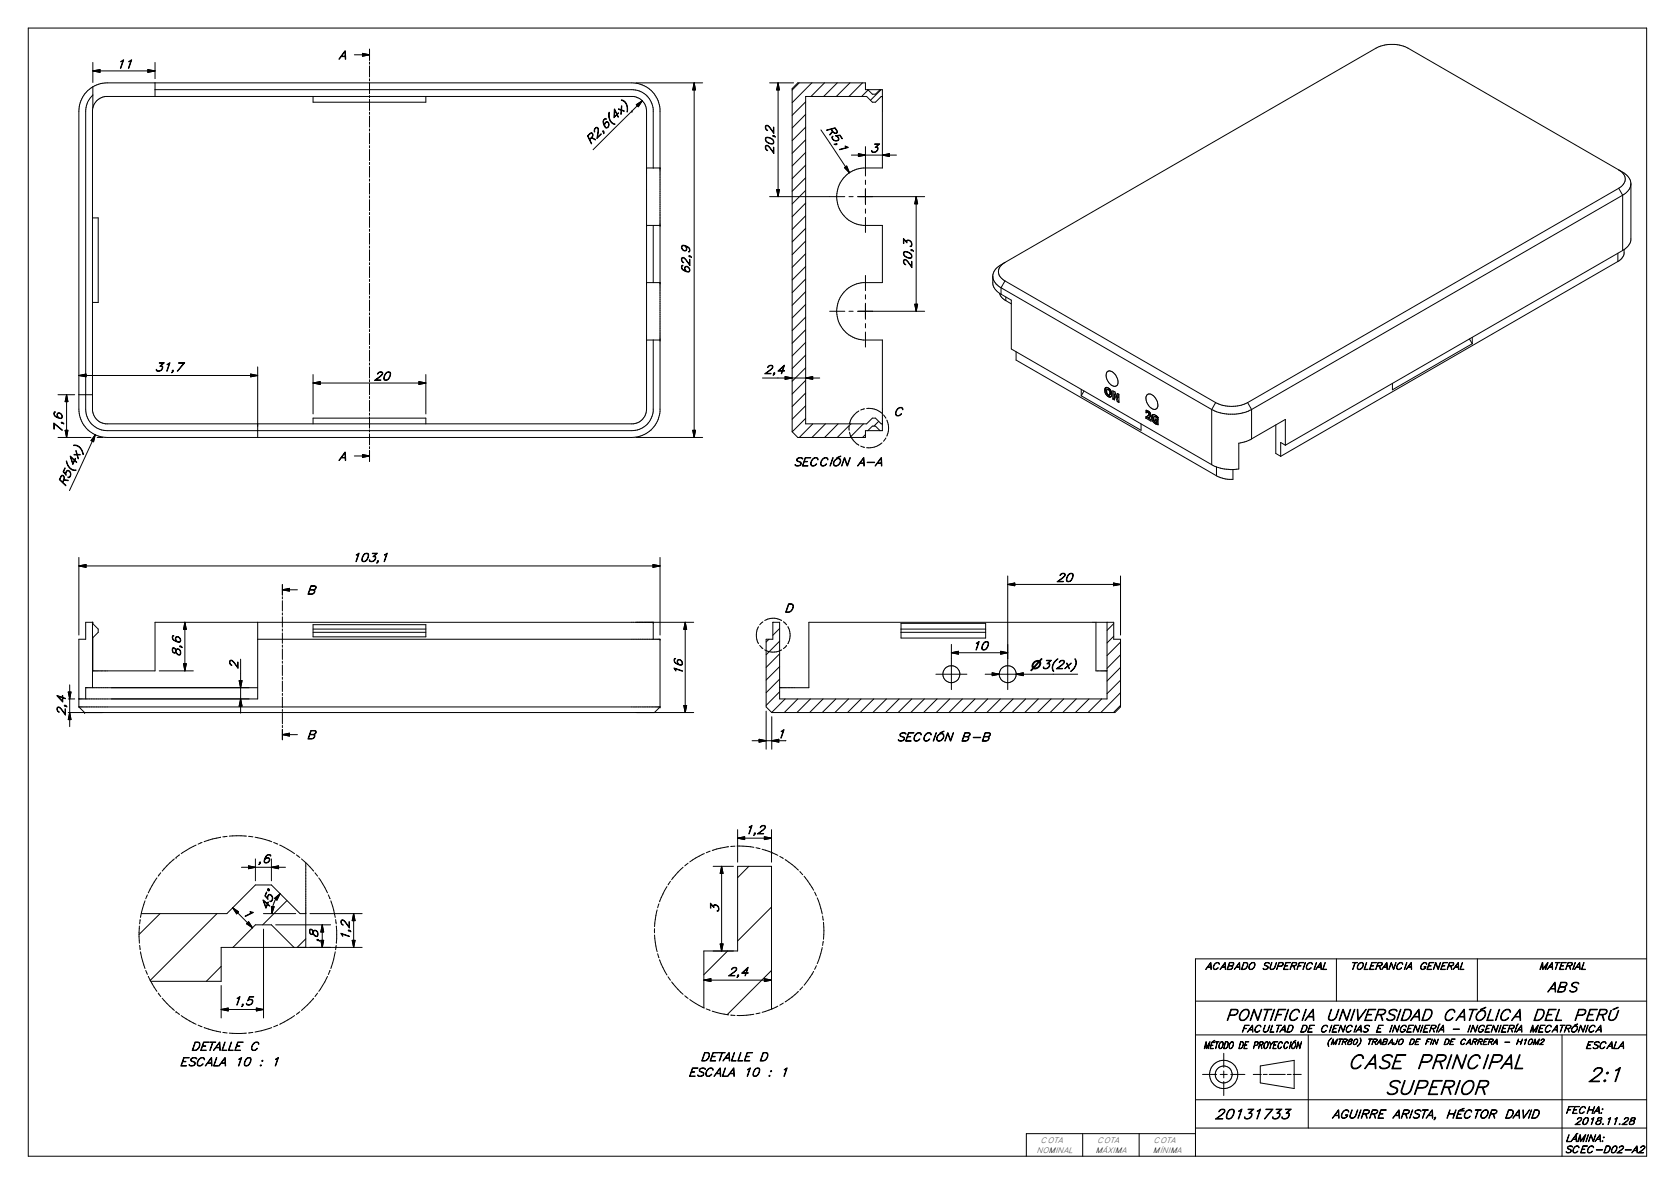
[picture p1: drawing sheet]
<svg xmlns="http://www.w3.org/2000/svg" width="594mm" height="420mm" viewBox="0 0 594 420" stroke-linecap="round" stroke-linejoin="round" font-family="sans-serif">
<g fill="none" stroke="#000" stroke-width=".35">
<path d="M10 9.9h574v400.1h-574zM125.7 19.4h5.4M128.6 18.9l2.5 .5-2.5 .5zM131.1 17.4v4M31.2 32.1a10.3 10.3 0 0 1 6.8-2.7h186.1a10 10 0 0 1 10 9.3v107.1a10 10 0 0 1-10 9.3h-186.1a10 10 0 0 1-10-10v-105.7a10.2 10.2 0 0 1 3.2-7.3zM32.9 25.1l2.6-.4v1zM32.9 22.1v7.2M32.9 30.8v7.3M32.9 33.7a7.8 7.8 0 0 0-2.5 5.7v105.7a7.6 7.6 0 0 0 7.6 7.6h186.1a7.6 7.6 0 0 0 7.6-6.9v-25.2M32.9 25.1h22.1M34.2 35.8l1.3-1 2-.6h187.2a5.3 5.3 0 0 1 4.6 5.2v105.7a5.2 5.2 0 0 1-4.6 5.2h-187.2a5.3 5.3 0 0 1-4.7-4.7v-106.6l.5-1.9zM52.4 24.7l2.6 .4-2.6 .6z"/>
<path d="M55 22.1v5.8M55 29.4v4.8M55 31.8h169.1a7.6 7.6 0 0 1 7.6 6.9v20.9M111 34.2v2h40v-2M131.1 22v.8M131.1 23.4v3.9M131.1 27.9v.8M131.1 29.3v3.9M131.1 33.9v.7M131.1 35.2v4M131.1 39.8v.8M225.6 29.4h23.6"/>
<path d="M225.7 37.1l2.1-1.4-1.4 2.1zM227.8 35.7l-17.5 17.4M246.2 29.4l.5 2.5h-1zM246.2 29.4v125.7M273 29.4h8.5M276 29.4l.4 2.5h-.9zM276 29.4v40.3M282.9 29.4h24.1v2.4h6v27.8h-6.9a10.2 10.2 0 0 0-9.4 10.1 10.2 10.2 0 0 0 9.4 10.2h6.9v20.3h-6.9a10.2 10.2 0 0 0-9.4 10.2 10.2 10.2 0 0 0 9.4 10.2h6.9v32.1h-6v2.4h-24.1l-1.9-2v-121.7zM283.5 29.4l-2.5 2.5M285.7 36.1l-4.7 4.8M287.9 29.4l-6.9 7M292.4 29.4l-4.8 4.8"/>
<path d="M297 29.4l-4.9 4.8M301.4 29.4l-4.8 4.8M305.9 29.4l-4.8 4.8M307.8 31.8l1.6 1.6h1.1l1.6-1.6M307.9 31.9l-2.3 2.3M312.5 31.8l-3.8 3.8M313 34.2h-.5l-2 2h-1.1l-2-2h-21.7v116.1h21.7l2-2h1.1l2 2h.5M131.1 41.1v4M131.1 45.7v.8M131.1 47.1v3.9M131.1 51.6v.8M131.1 53v3.9"/>
<path d="M131.1 57.6v.7M131.1 59v3.9M229.3 59.6h4.8M285.7 58.5l-4.7 4.8M285.7 54.1l-4.7 4.7M285.7 49.6l-4.7 4.8M285.7 45.1l-4.7 4.8M285.7 40.6l-4.7 4.8M291.2 46.1l10.1 15.2M299.5 59.4l.8-.5 1 2.4zM302 55h16M304.5 54.5l2.5 .5-2.5 .5z"/>
<path d="M307 52v10.4M313 55l2.5-.5v1zM32.8 77.3h2v29.9h-2M131.1 63.5v.8M131.1 64.9v3.9M131.1 69.4v.8M131.1 70.8v3.9M131.1 75.4v.7M131.1 76.8v3.8M229.3 79.9h4.8M231.7 79.9v20.3M273 69.7h26.6"/>
<path d="M275.5 67.2h.9l-.4 2.5zM285.7 76.5l-4.7 4.8M285.7 72l-4.7 4.8M285.7 67.5l-4.7 4.8M285.7 63l-4.7 4.8M301.1 69.7h1.5M304.1 69.7h23.8M307 63.9v1.5M307 66.9v5.7M307 74.1v1.5M307 77.1v5.3M324.9 69.7l.6 2.6h-1.1z"/>
<path d="M324.9 69.7v40.7M574.1 66.8l1.4 2.4M574.1 66.8l-131.6 75.9M574.1 60.2a3.4 3.4 0 0 1 2.3 3.3 3.4 3.4 0 0 1-2.3 3.3M575.5 69.2l-131.6 76M575.5 69.2v19.6M578.4 65.3a4.9 4.9 0 0 1-2.9 3.9M131.1 81.3v.7M131.1 82.7v3.9M131.1 87.2v.8M131.1 88.6v3.9M131.1 93.1v.8"/>
<path d="M131.1 94.5v3.9M131.1 99.1v.7M285.7 98.9l-4.7 4.9M285.7 94.5l-4.7 4.8M285.7 90l-4.7 4.8M285.7 85.5l-4.7 4.8M285.7 81l-4.7 4.8M307 97.7v5.3M352.1 98.2a5.3 5.3 0 0 0 2.9 3.8M356.4 93a7.7 7.7 0 0 0-3.9 3.4l-.4 1.3v3a5 5 0 0 0 2.4 3.3M356.4 99.6l-1.4 2.4M356.4 93a3.5 3.5 0 0 0-2.3 3.3 3.5 3.5 0 0 0 2.3 3.3"/>
<path d="M356.4 99.6l74.8 43.1M573.8 92.7l-119.6 69.1M573.8 89.8v2.9M575.5 88.8l-119.6 69.1M576 88.5l1.5-1.4 .9-2v-20.2a5.3 5.3 0 0 0-2.9-3.9l-76.1-43.9a12.7 12.7 0 0 0-11.3 0l-131.7 75.9M576 88.5l-.5 .3M576 88.5a3.4 3.4 0 0 1-.7 3l-1.5 1.2M131.1 100.5v3.9M131.1 105v.7M131.1 106.4v3.9M131.1 110.9v.8M131.1 112.3v3.9"/>
<path d="M131.1 116.8v.8M131.1 118.2v4M229.3 100.2h4.8M285.7 116.9l-4.7 4.8M285.7 112.4l-4.7 4.8M285.7 107.9l-4.7 4.8M285.7 103.4l-4.7 4.8M294.3 110.4h5.3M301.1 110.4h1.5M304.1 110.4h23.8M307 104.5v1.5M307 107.5v5.7"/>
<path d="M307 114.7v1.5M307 117.7v5.4M324.4 107.9h1.1l-.6 2.5zM354.5 104l4.2 2.4v17.3l71.1 41.1M354.5 104l.8 1.4 1.4 1.2M355 102l74.8 43.2M355 102v2.3M356.7 105.3v1.3M356.7 106.6l2 1.1M522.2 119.6v2.3M20.6 140h5.9M23.6 140l.5 2.4h-1z"/>
<path d="M23.6 140v15.1M28 133.1l2.5-.5v1zM28 140h4.8M28 133.1h63.4M88.9 132.6l2.5 .5-2.5 .5zM91.4 130.1v25M111 135.8l2.6-.5v1zM111 132.8v14M111 135.8h40M131.1 122.8v.7M131.1 124.2v3.9M131.1 128.7v.8"/>
<path d="M131.1 130.1v3.9M131.1 134.6v.8M131.1 136v4M148.6 135.3l2.4 .5-2.4 .5zM151 132.8v14M229.3 120.6h4.8M270.4 134h20.3M278.5 133.5l2.5 .5-2.5 .5zM285.7 134l2.5-.5v1zM285.7 139.4l-4.7 4.7M285.7 134.9l-4.7 4.8M285.7 130.4l-4.7 4.8"/>
<path d="M285.7 125.9l-4.7 4.8M285.7 121.4l-4.7 4.8M360.4 124.7v3l71.1 41M383.5 138v2.3M384.5 138.6l-1 1.7M392.2 138.2l-.4 .1M392.3 137.4l1.1 .3 .6 .8 .3 .9-.2 1.2M392.3 137.4a2.14 2.14 0 0 0 .8 3.2M392.4 137.4l-.1 1.5 .4 .8M392.6 132a1.8 1.8 0 0 1 2.8 .7 3.3 3.3 0 0 1 .6 4.1 2.77 2.77 0 0 1-3.4-2.2l-.3-1.5zM392.7 138.1h.4M392.7 138.1l-.2 1 .4 .9"/>
<path d="M392.8 139.9l.6 .5M393 140l.4 .1M393.1 138.1l.4 .5M393.4 137.9l.3 .2M393.4 137.9l-.3 .2M393.4 137.9l-.7 .1M393.5 138.6l.3-.3 .1 .3-.1 1.3M393.5 138.6v1.5M393.8 138.2l.1 .1M393.8 139.9h.1M393.8 139.9l-.4 .2M393.8 139.9l-.3 .2"/>
<path d="M394 139.2l-.3 .2M395 138.7v2.6M395.3 139.8v2l-.6-.3M395.3 139.8l.3-.2 1 2.6M395.3 139.8l1 2.6M396.7 139.7v1.3l-.4 .1M521.2 120.2l1 1.7M522.2 121.9l-28.3 16.3v-2.3M20.6 155.1h11.7M23.1 152.6h1l-.5 2.5zM33.8 154.2l-.6 2.4-.9-.4zM33.8 154.2l-9.2 19.7"/>
<path d="M34.5 155.1h2M111 150.3v-2h40v2M131.1 140.6v.7M131.1 141.9v3.9M131.1 146.5v.7M131.1 147.9v3.9M131.1 152.4v.8M131.1 153.8v3.9M131.1 158.4v.7M131.1 159.7v3.9M225.6 155.1h23.6M245.7 152.6h1l-.5 2.5z"/>
<path d="M285.7 148.3l-4.7 4.8M285.7 143.8l-4.7 4.8M288.3 150.3l-4.8 4.8M292.8 150.3l-4.8 4.8M297.3 150.3l-4.8 4.8M301.2 151v1.5M301.3 153.2a7.2 7.2 0 0 0 3.3 4.7M301.8 150.3l-4.8 4.8M304.6 145.7a7.2 7.2 0 0 0-3.3 4.6M305.3 158.2l1.4 .4M306.2 150.3l-4.8 4.8M306.7 144.9l-1.4 .5"/>
<path d="M307 154.1l-1.1 1M307.4 144.8a7.2 7.2 0 0 1 5.4 1.8M307.8 152.7l1.6-1.6h1.1l1.6 1.6M311.7 149.4l-1.7 1.7M312.8 157a7 7 0 0 1-5.4 1.7M313 152.6l-.2 .1M313.3 147.1l.9 1.2M314.2 155.3l-.9 1.2M314.5 148.9a6.7 6.7 0 0 1 0 5.7M383.5 140.3l21.2 12.3v-2.3M393.4 140.4l-.3 .2M393.4 140.4l.7 .2"/>
<path d="M393.5 140.1h-.1M394.1 140.6l-.4 .2-.6-.2M395 141.3l-.3 .2M395 141.3l.3 .1M396.3 141.1v-1.6l.6 .3v2.9l-.6-.3M396.3 141.1l-.8-2.1-.8-.4v2.9M396.6 142.2l-.3 .2M396.6 142.2l.3 .1M406.5 146.1h.1M406.6 145.5h.1M406.7 140.1a2.21 2.21 0 0 1 3.3 1.4 2.61 2.61 0 0 1-.1 3.6 3.7 3.7 0 0 1-3.2-5zM406.7 146.1h-.2"/>
<path d="M406.7 146.1l.4 .1M406.7 148l-.3 .3M406.7 147.6v.4M406.7 148l1.6 .9M406.8 145.5l.2 .1a1.46 1.46 0 0 1 .9 2.2M406.8 145.5h-.3v.6M406.8 145.9l-.3 .2M406.8 145.5v.4M406.8 145.9l.7 .1M406.9 145.9l-.4 .2M407.1 145.9l-.4 .2M407.1 146.2l.4 .5-.1 .5"/>
<path d="M407.2 148.1l1.1 .7v.6l-1.9-1.1M407.3 147.3l-.9 .4v.6M407.4 147.2l-.1 .1M407.5 146l-.4 .2M407.5 146l.4 .7M407.5 147.2l-.1 .1M407.5 147.2l-.4 .3M407.5 148l-.3 .1M407.8 147.8l-.3 .2M407.9 146.7l-.4 .2M407.9 146.7l-.4 .5M407.9 147.8l-.4 .2"/>
<path d="M408.5 148l.3 1.3 1 1M408.8 147.8l.2 1 .7 1M408.8 147.8l-.3 .2M409 147l.7 .2a1.57 1.57 0 0 1 1.1 1.5M409 147l-.4 .4-.1 .6M409 147l-.2 .8M409.4 147.7a1.51 1.51 0 0 0 .4 2M409.4 147.7l.5 .1M409.7 149.1v-.6l1.1 .6v1.5l-1-.3M409.7 149.1l.5 .3M409.7 149.8l.5 .3M409.8 149.7l.4 .2"/>
<path d="M409.9 147.8l.8 .9M410 148.8l-.3 .3M410 148.7v.1M410 148.8l.5 .3M410.2 149.4v.5M410.2 150.1l-.4 .2M410.2 150.1l.6 .2M410.2 147.6l-.3 .2M410.4 147.7l-.6-.2-.4 .2M410.5 150.5h.1M410.5 149.1l-.3 .3M410.5 149.1v.6l-.3 .2"/>
<path d="M410.5 147.8l.2 .3M410.7 148.7h.1M410.7 148.1h.1M410.7 148.1l-.3 .2M410.8 148.6l-.1 .1M429.8 145.2a14.1 14.1 0 0 0 5.9 1.7 15.4 15.4 0 0 0 8.2-1.7M429.8 145.2v19.6M431.2 142.7l-1.4 2.5M431.2 142.7a12.6 12.6 0 0 0 11.3 0M442.5 142.7l1.4 2.5M443.9 155.6l-1.7 .9-2.8 .6v9.2a15.5 15.5 0 0 1-9.6-1.5M443.9 145.2v10.4"/>
<path d="M443.9 155.6l12-6.9v9.2M452.5 150.7v10.1l1.7 1M455.9 157.9l-1.7-1v4.9M125.7 161.7h5.4M128.6 161.2l2.5 .5-2.5 .5zM431.5 165.6v3.1M437.3 166.5v3.5a10.9 10.9 0 0 1-5.8-1.3M28 197.7v27.5M234.1 197.7v27.5M28 200.7l2.5-.5v1zM28 200.7h206.1M100.2 209.1l2.5-.5v1z"/>
<path d="M100.2 207.3v3.7M100.2 211.6v.7M100.2 213v3.7M100.2 217.3v.8M100.2 218.7v3.7M100.2 209.1h5.3M231.6 200.2l2.5 .5-2.5 .5zM357.4 207.2l2.5-.5v1zM357.4 207.2h40M357.4 204.2v40.3M394.9 206.7l2.5 .5-2.5 .5zM397.4 204.2v21"/>
<path d="M32.8 221l2 2.1v1.1l-2 2M32.8 220.6v23.2M32.9 221.2v-.6h-2.5v6.1h-2.4v24M56.5 237.9h12.1M65.1 235.3h1l-.5 2.6zM65.6 220.6l.5 2.5h-1zM65.6 220.6v17.3M85.3 233.7v19.2M91.4 226.7h142.7v24M91.4 220.6v27.2h-63.4M100.2 223v.8M100.2 224.4v3.7"/>
<path d="M100.2 228.7v.8M100.2 230.1v3.7M100.2 234.4v.8M100.2 235.8v3.7M111 221.5h40v4.3h-40zM111 223.1h40M111 224.2h40M231.7 220.6v6.1M243 220.6l.5 2.5h-1zM243 220.6v32M246 220.6h-191v17.3h-22.1v-11.8M269 222.2a6.3 6.3 0 0 0 0 6"/>
<path d="M269.4 228.9l1.2 1.1M270.6 220.5l-1.2 1M271.2 220a5.9 5.9 0 0 1 6 0M271.2 230.4a6 6 0 0 0 6 0M272.7 226.7l-1 .9M274.2 220.6l-.1 .2M276.5 236.3l-4.8 4.8M276.5 231.8l-4.8 4.8M276.5 227.3l-4.8 4.9M276.5 222.8l-2.4 2.5M277.9 220.5l1.1 1M279 228.9l-1.1 1.1"/>
<path d="M279.4 222.2a6 6 0 0 1 0 6M319.6 223.1h30M319.6 224.2h30M319.6 221h30v5.2h-30zM331.9 239.1h11M337.4 231.4l2.5-.5v1zM337.4 231.4h20M337.4 228.5v16M349.4 239.1h32.8M351.9 238.5l2.5 .6-2.5 .5zM354.9 230.9l2.5 .5-2.5 .5zM360.4 239.1l2.5-.6v1.1z"/>
<path d="M388.7 220.6v17.3h3.9M392.6 220.6v27.2h-116.1v-27.2h-2.4v6.1h-2.4v24l2 1.9M395 225.6l-2.4 2.4M395 221.1l-2.4 2.4M397.4 236.6l-4.8 4.9M397.4 232.2l-4.8 4.8M397.4 227.7l-4.8 4.8M24.2 245.4h1l-.5 2.4zM24.2 252.6h221.8M24.2 247.8h2.3M24.7 252.6l.5 2.5h-1zM24.7 242.8v14.8"/>
<path d="M28 250.7h206.1M28 250.7l2 1.9M84.8 241.3h1l-.5 2.5zM85.3 247.8l.5 2.6h-1zM91.4 243.8h-61v4M100.2 240.1v.8M100.2 241.5v3.7M100.2 245.8v.8M100.2 247.2v3.7M100.2 251.5v.8M100.2 252.9v3.7M100.2 257.2v.8"/>
<path d="M100.2 258.6v3.7M234.1 250.7l-2 1.9M242.5 250.1h1l-.5 2.5zM271.7 252.1v13.5M273.7 254.1v11.5M276.5 245.3l-4.8 4.8M276.5 240.8l-4.8 4.8M276.5 243.8h10.4v-23.2h108.1v6.1h2.4v24l-2 1.9h-121.7M278.5 247.8l-4.8 4.8M282.9 247.8l-4.7 4.8M287.4 247.8l-4.7 4.8M291.9 247.8l-4.8 4.8"/>
<path d="M296.5 247.8l-4.9 4.8M300.9 247.8l-4.8 4.8M305.4 247.8l-4.8 4.8M309.9 247.8l-4.8 4.8M314.4 247.8l-4.8 4.8M318.9 247.8l-4.8 4.8M323.4 247.8l-4.8 4.8M327.9 247.8l-4.9 4.8M332.4 247.8l-4.8 4.8M336.8 247.8l-4.7 4.8M341.3 247.8l-4.8 4.8M345.8 247.8l-4.8 4.8"/>
<path d="M350.3 247.8l-4.8 4.8M354.8 247.8l-4.8 4.8M359.3 247.8l-4.8 4.8M363.8 247.8l-4.8 4.8M368.3 247.8l-4.8 4.8M372.8 247.8l-4.8 4.8M377.3 247.8l-4.9 4.8M381.7 247.8l-4.8 4.8M386.2 247.8l-4.8 4.8M390.7 247.8l-4.8 4.8M397.4 250.1l-2.5 2.5M397.4 245.6l-7 7"/>
<path d="M397.4 241.2l-4.8 4.8M100.2 260.5l2.5-.5v1zM100.2 260.5h5.3M266.7 262.6h12M269.2 262.1l2.5 .5-2.5 .5zM273.7 262.6l2.5-.5v1zM69.5 299.6l-5.2 3.1M71.7 298.7l-1.4 .6M78.3 296.8l-5.9 1.6M80.6 296.5l-1.6 .2M81.3 296.5h6.1M88.2 296.5l1.5 .2"/>
<path d="M90.5 296.8l5.9 1.6M97.1 298.7l1.4 .6M99.2 299.6l5.3 3.1M261.4 300l6 .4M261.6 297.2l2.5-.5v1zM261.6 294.2v11.5M261.6 297.2h12M271.1 296.7l2.5 .5-2.5 .5zM273.6 294.2v11.5M51.4 319.4l-1.6 5.9M52.3 317.3l-.6 1.4M52.6 316.5v.1"/>
<path d="M55.7 311.3l-3.1 5.2M57 309.5l-.9 1.1M61.8 304.5l-4.3 4.4M63.6 303.1l-1.2 .9M85.6 307.5h15.7M88.1 307l2.5 .5-2.5 .5zM90.6 304.5v7.8M96.3 307.5l2.5-.5v1zM96.3 304.5v7.8M97.4 318.5l1.9-1.6-1.1 2.3zM99.3 316.9a9.9 9.9 0 0 0-2.9 7M101.8 319.3l-8.6 8.6"/>
<path d="M105.1 303.1l1.2 .9M106.9 304.5l4.3 4.4M108.5 305.9v30M111.7 309.5l.9 1.1M113.1 311.3l3.1 5.3M116.5 317.3l.5 1.4M117.3 319.4l1.6 5.9M236.6 314.4l-2.7 5.3M237.8 312.5l-.9 1.2M242.3 307.5l-4.1 4.4M244 306.1l-1.1 .9M249.8 302.6l-5.2 3"/>
<path d="M251.9 301.8l-1.4 .5M252.9 307.2h7.2M255.9 307.2l.5 2.5h-1zM255.9 307.2v30M258.4 300.2l-5.8 1.3M260.7 300l-1.5 .1M265.6 307.2l-4 4M268.1 300.6l1.5 .3M270.3 301.1l5.6 2.2M276.6 303.7l1.2 .7M278.5 304.8l4.7 3.7M283.7 309l1 1.1"/>
<path d="M285.2 310.7l3.4 4.9M288.9 316.3l.7 1.4M289.8 318.3l1.8 5.8M49.4 328.3v6.1M49.5 335.2l.2 1.5M49.7 326.1l-.2 1.5M49.8 337.5l1.6 5.9M50.1 323.9h30.4l10.1-10.1h5.7l10.1 10.1h2.1M56.8 323.9l-7.5 7.4M77 323.9l-23.7 23.7M82.5 321.9l2.1 1.4-.7 .7zM82.5 321.9l7.1 7.1"/>
<path d="M82.6 335.9l8-8h5.7l8 8M87.5 327.5l.7-.7 1.4 2.2zM88.2 326.8l1.4 2.2-2.1-1.5zM93.4 323.9h11.5M93.5 329.4v31.5M96.3 321.4l.9 .1-.8 2.4zM97.8 327.9h19.5M108.5 332.9l-3.1 3M109.9 323.9h18.5M113.8 333.4h1l-.5 2.5zM114.3 327.9l.5 2.6h-1zM114.3 327.9v8"/>
<path d="M118.9 337.5l-1.6 5.9M119 326.1l.2 1.5M119.2 335.2l-.2 1.5M119.3 328.3v6.1M124.9 333.4h1l-.5 2.5zM125.4 323.9l.5 2.5h-1zM125.4 323.9v12M128.4 335.9h-50v12h-24.9M232.1 329.3v1.5M232.1 331.5l1 5.9M233.1 322.6l-1 5.9M233.2 338.2l.5 1.4"/>
<path d="M233.7 320.5l-.5 1.4M255.4 334.7h1l-.5 2.5zM258.1 337.2l-8.5 8.4M273.6 321.6l-12 12M291.6 336l-1.8 5.7M291.8 324.8l.2 1.5M292 333.8l-.2 1.4M292.1 327v6M474 340v15M524 340v15M584 340h-160v70M51.7 344.1l.6 1.4"/>
<path d="M52.6 346.2l3.1 5.3M56.1 352.1l.9 1.3M57.5 353.9l4.3 4.4M62.4 358.7l1.2 1M78.4 357.9l2.5-.5v1zM78.4 342.6l-5.2 5.3M78.4 349.4v11.5M78.4 357.9h15.1M90.9 357.4l2.6 .5-2.6 .5zM106.3 358.7l-1.2 1M111.2 353.9l-4.3 4.4M112.6 352.1l-.9 1.3"/>
<path d="M116.2 346.2l-3.1 5.3M117 344.1l-.5 1.4M233.9 340.3l2.7 5.4M236.9 346.3l.9 1.3M238.2 348.1l4.1 4.5M242.9 353.1l1.1 .9M244.6 354.4l5.2 3M249.6 347.5l2.5-.5v1zM249.6 357.3v-20.1h12v-30h12v50.6M249.6 347.5h24M250.5 357.7l1.4 .6M252.6 358.5l5.8 1.3"/>
<path d="M259.2 359.9l1.5 .1M267.4 359.6l-6 .4M269.6 359.2l-1.5 .3M271.1 347l2.5 .5-2.5 .5zM273.6 344.1l-15.6 15.6M275.9 356.7l-5.6 2.2M277.8 355.6l-1.2 .8M283.2 351.5l-4.7 3.8M284.7 349.9l-1 1.1M288.6 344.4l-3.4 4.9M289.6 342.4l-.7 1.3M424 355h160"/>
<path d="M64.3 360.1l5.2 3.1M70.3 363.5l1.4 .6M72.4 364.4l5.9 1.5M79 366.1l1.6 .2M81.3 366.3h6.1M89.7 366.1l-1.5 .2M96.4 364.4l-5.9 1.5M98.5 363.5l-1.4 .6M104.5 360.1l-5.3 3.1M424 366.9h160M434 373.5v5M434 379.7v2.5"/>
<path d="M447 378l12-2v10l-12-2zM464 366.9v33.1M554 366.9v43.1M424 400h160M424 389.9h160M426.5 381h5M432.8 381h2.5M434 383.5v5M436.5 381h5M444.5 381h2.9M448 381h1.4M450.2 381h5.6"/>
<path d="M456.6 381h1.4M458.7 381h2.8M384 402v8M404 402v8M424 402h-60v8"/>
<circle cx="337.4" cy="239.1" r="3"/>
<circle cx="357.4" cy="239.1" r="3"/>
<circle cx="434" cy="381" r="5"/>
<circle cx="434" cy="381" r="3"/>
</g>
<g fill="#000">
<circle cx="224.1" cy="39.4" r=".15"/>
<circle cx="313" cy="34.2" r=".15"/>
<circle cx="229.3" cy="59.6" r=".15"/>
<circle cx="234.1" cy="59.6" r=".15"/>
<circle cx="229.3" cy="79.9" r=".15"/>
<circle cx="234.1" cy="79.9" r=".15"/>
<circle cx="229.3" cy="100.2" r=".15"/>
<circle cx="234.1" cy="100.2" r=".15"/>
<circle cx="229.3" cy="120.6" r=".15"/>
<circle cx="234.1" cy="120.6" r=".15"/>
<circle cx="313" cy="150.3" r=".15"/>
<circle cx="406.5" cy="146.1" r=".15"/>
<circle cx="32.8" cy="220.6" r=".15"/>
<circle cx="231.7" cy="220.6" r=".15"/>
<circle cx="234.1" cy="226.7" r=".15"/>
<circle cx="30" cy="252.6" r=".15"/>
<circle cx="234.1" cy="250.7" r=".15"/>
<circle cx="62.4" cy="304" r=".15"/>
<circle cx="62.4" cy="358.7" r=".15"/>
</g>
<g fill="#000">
<path d="M128.6 18.9l2.5 .5-2.5 .5zM32.9 25.1l2.6-.4v1zM52.4 24.7l2.6 .4-2.6 .6zM225.7 37.1l2.1-1.4-1.4 2.1zM246.2 29.4l.5 2.5h-1zM276 29.4l.4 2.5h-.9zM299.5 59.4l.8-.5 1 2.4zM304.5 54.5l2.5 .5-2.5 .5zM313 55l2.5-.5v1zM275.5 67.2h.9l-.4 2.5zM324.9 69.7l.6 2.6h-1.1zM324.4 107.9h1.1l-.6 2.5z"/>
<path d="M28 133.1l2.5-.5v1zM88.9 132.6l2.5 .5-2.5 .5zM111 135.8l2.6-.5v1zM148.6 135.3l2.4 .5-2.4 .5zM278.5 133.5l2.5 .5-2.5 .5zM285.7 134l2.5-.5v1zM23.1 152.6h1l-.5 2.5zM23.6 140l.5 2.4h-1zM33.8 154.2l-.6 2.4-.9-.4zM245.7 152.6h1l-.5 2.5zM128.6 161.2l2.5 .5-2.5 .5zM28 200.7l2.5-.5v1z"/>
<path d="M100.2 209.1l2.5-.5v1zM231.6 200.2l2.5 .5-2.5 .5zM357.4 207.2l2.5-.5v1zM394.9 206.7l2.5 .5-2.5 .5zM65.1 235.3h1l-.5 2.6zM65.6 220.6l.5 2.5h-1zM243 220.6l.5 2.5h-1zM337.4 231.4l2.5-.5v1zM351.9 238.5l2.5 .6-2.5 .5zM354.9 230.9l2.5 .5-2.5 .5zM360.4 239.1l2.5-.6v1.1zM24.2 245.4h1l-.5 2.4z"/>
<path d="M24.7 252.6l.5 2.5h-1zM84.8 241.3h1l-.5 2.5zM85.3 247.8l.5 2.6h-1zM100.2 260.5l2.5-.5v1zM242.5 250.1h1l-.5 2.5zM269.2 262.1l2.5 .5-2.5 .5zM273.7 262.6l2.5-.5v1zM261.6 297.2l2.5-.5v1zM271.1 296.7l2.5 .5-2.5 .5zM88.1 307l2.5 .5-2.5 .5zM97.4 318.5l1.9-1.6-1.1 2.3zM96.3 307.5l2.5-.5v1z"/>
<path d="M255.9 307.2l.5 2.5h-1zM82.5 321.9l2.1 1.4-.7 .7zM88.2 326.8l1.4 2.2-2.1-1.5zM96.3 321.4l.9 .1-.8 2.4zM113.8 333.4h1l-.5 2.5zM114.3 327.9l.5 2.6h-1zM124.9 333.4h1l-.5 2.5zM125.4 323.9l.5 2.5h-1zM255.4 334.7h1l-.5 2.5zM78.4 357.9l2.5-.5v1zM90.9 357.4l2.6 .5-2.6 .5zM249.6 347.5l2.5-.5v1z"/>
<path d="M271.1 347l2.5 .5-2.5 .5z"/>
</g>
<g font-size="7.1">
<text x="477.9" y="378.9">CASE PRINCIPAL</text>
<text x="563.1" y="383.5">2:1</text>
<text x="490.8" y="388.1">SUPERIOR</text>
</g>
<text font-size="5.7" x="434.5" y="361.8">PONTIFICIA UNIVERSIDAD CATÓLICA DEL PERÚ</text>
<g font-size="5">
<text x="548.8" y="351.7">ABS</text>
<text x="430.8" y="396.7">20131733</text>
</g>
<g font-size="4.3">
<text x="120.1" y="21">A</text>
<text x="41.2" y="24.2">11</text>
<text x="292.9" y="45.7" transform="rotate(56 292.9 45.7)">R5,1</text>
<text x="209.4" y="51.4" transform="rotate(-45 209.4 51.4)">R2,6(4x)</text>
<text x="274.4" y="54.7" transform="rotate(-90 274.4 54.7)">20,2</text>
<text x="308.5" y="54">3</text>
<text x="323.4" y="95.2" transform="rotate(-90 323.4 95.2)">20,3</text>
<text x="244.7" y="97.3" transform="rotate(-90 244.7 97.3)">62,9</text>
<text x="54.8" y="131.6">31,7</text>
<text x="132.6" y="134.8">20</text>
<text x="271" y="132.5">2,4</text>
<text x="316.9" y="147.4">C</text>
<text x="22.1" y="153.5" transform="rotate(-90 22.1 153.5)">7,6</text>
<text x="120.1" y="163.3">A</text>
<text x="281.3" y="165.2">SECCIÓN A-A</text>
<text x="23.1" y="172.7" transform="rotate(-65 23.1 172.7)">R5(4x)</text>
<text x="124.7" y="199.1">103,1</text>
<text x="374.6" y="206.2">20</text>
<text x="108.7" y="210.7">B</text>
<text x="278.1" y="217.1">D</text>
<text x="64.1" y="232.9" transform="rotate(-90 64.1 232.9)">8,6</text>
<text x="344.6" y="230.5">10</text>
<text x="84.4" y="237.2" transform="rotate(-90 84.4 237.2)">2</text>
<text x="242.1" y="239.5" transform="rotate(-90 242.1 239.5)">16</text>
<text x="23.2" y="253.8" transform="rotate(-90 23.2 253.8)">2,4</text>
<text x="108.7" y="262">B</text>
<text x="275.4" y="261.7">1</text>
<text x="317.9" y="262.8">SECCIÓN B-B</text>
<text x="264.1" y="295.7">1,2</text>
<text x="91.4" y="306">,6</text>
<text x="85.8" y="323.8" transform="rotate(45 85.8 323.8)">1</text>
<text x="94.9" y="323" transform="rotate(-68 94.9 323)">45°</text>
<text x="255" y="323.7" transform="rotate(-90 255 323.7)">3</text>
<text x="112.8" y="334.1" transform="rotate(-90 112.8 334.1)">,8</text>
<text x="123.9" y="333.6" transform="rotate(-90 123.9 333.6)">1,2</text>
<text x="258.1" y="346">2,4</text>
<text x="82.5" y="356.4">1,5</text>
<text x="63.6" y="378">ESCALA 10 : 1</text>
<text x="67.6" y="372.4">DETALLE C</text>
<text x="248.4" y="376.2">DETALLE D</text>
<text x="244" y="381.6">ESCALA 10 : 1</text>
<text x="472.4" y="396.5">AGUIRRE ARISTA, HÉCTOR DAVID</text>
</g>
<text font-size="4.1" x="365.4" y="237.1">⌀3(2x)</text>
<g font-size="3.5">
<text x="427.5" y="343.7">ACABADO SUPERFICIAL</text>
<text x="478.8" y="343.7">TOLERANCIA GENERAL</text>
<text x="545.8" y="343.7">MATERIAL</text>
<text x="440.2" y="366">FACULTAD DE CIENCIAS E INGENIERÍA - INGENIERÍA MECATRÓNICA</text>
<text x="426.8" y="371.8">MÉTODO DE PROYECCIÓN</text>
<text x="562.2" y="371.8">ESCALA</text>
<text x="555.2" y="394.8">FECHA:</text>
<text x="558.4" y="398.7">2018.11.28</text>
<text x="555.2" y="404.8">LÁMINA:</text>
<text x="554.9" y="408.8">SCEC-D02-A2</text>
</g>
<g font-size="2.9">
<text x="369.1" y="405.1">COTA</text>
<text x="389.1" y="405.1">COTA</text>
<text x="409.1" y="405.1">COTA</text>
<text x="367.6" y="408.8">NOMINAL</text>
<text x="388.6" y="408.8">MÁXIMA</text>
<text x="408.9" y="408.8">MÍNIMA</text>
</g>
<g font-size="2.8">
<text x="470.4" y="370.4">(MTR80)</text>
<text x="484.7" y="370.4">TRABAJO DE FIN DE CARRERA - H10M2</text>
</g>
</svg>
